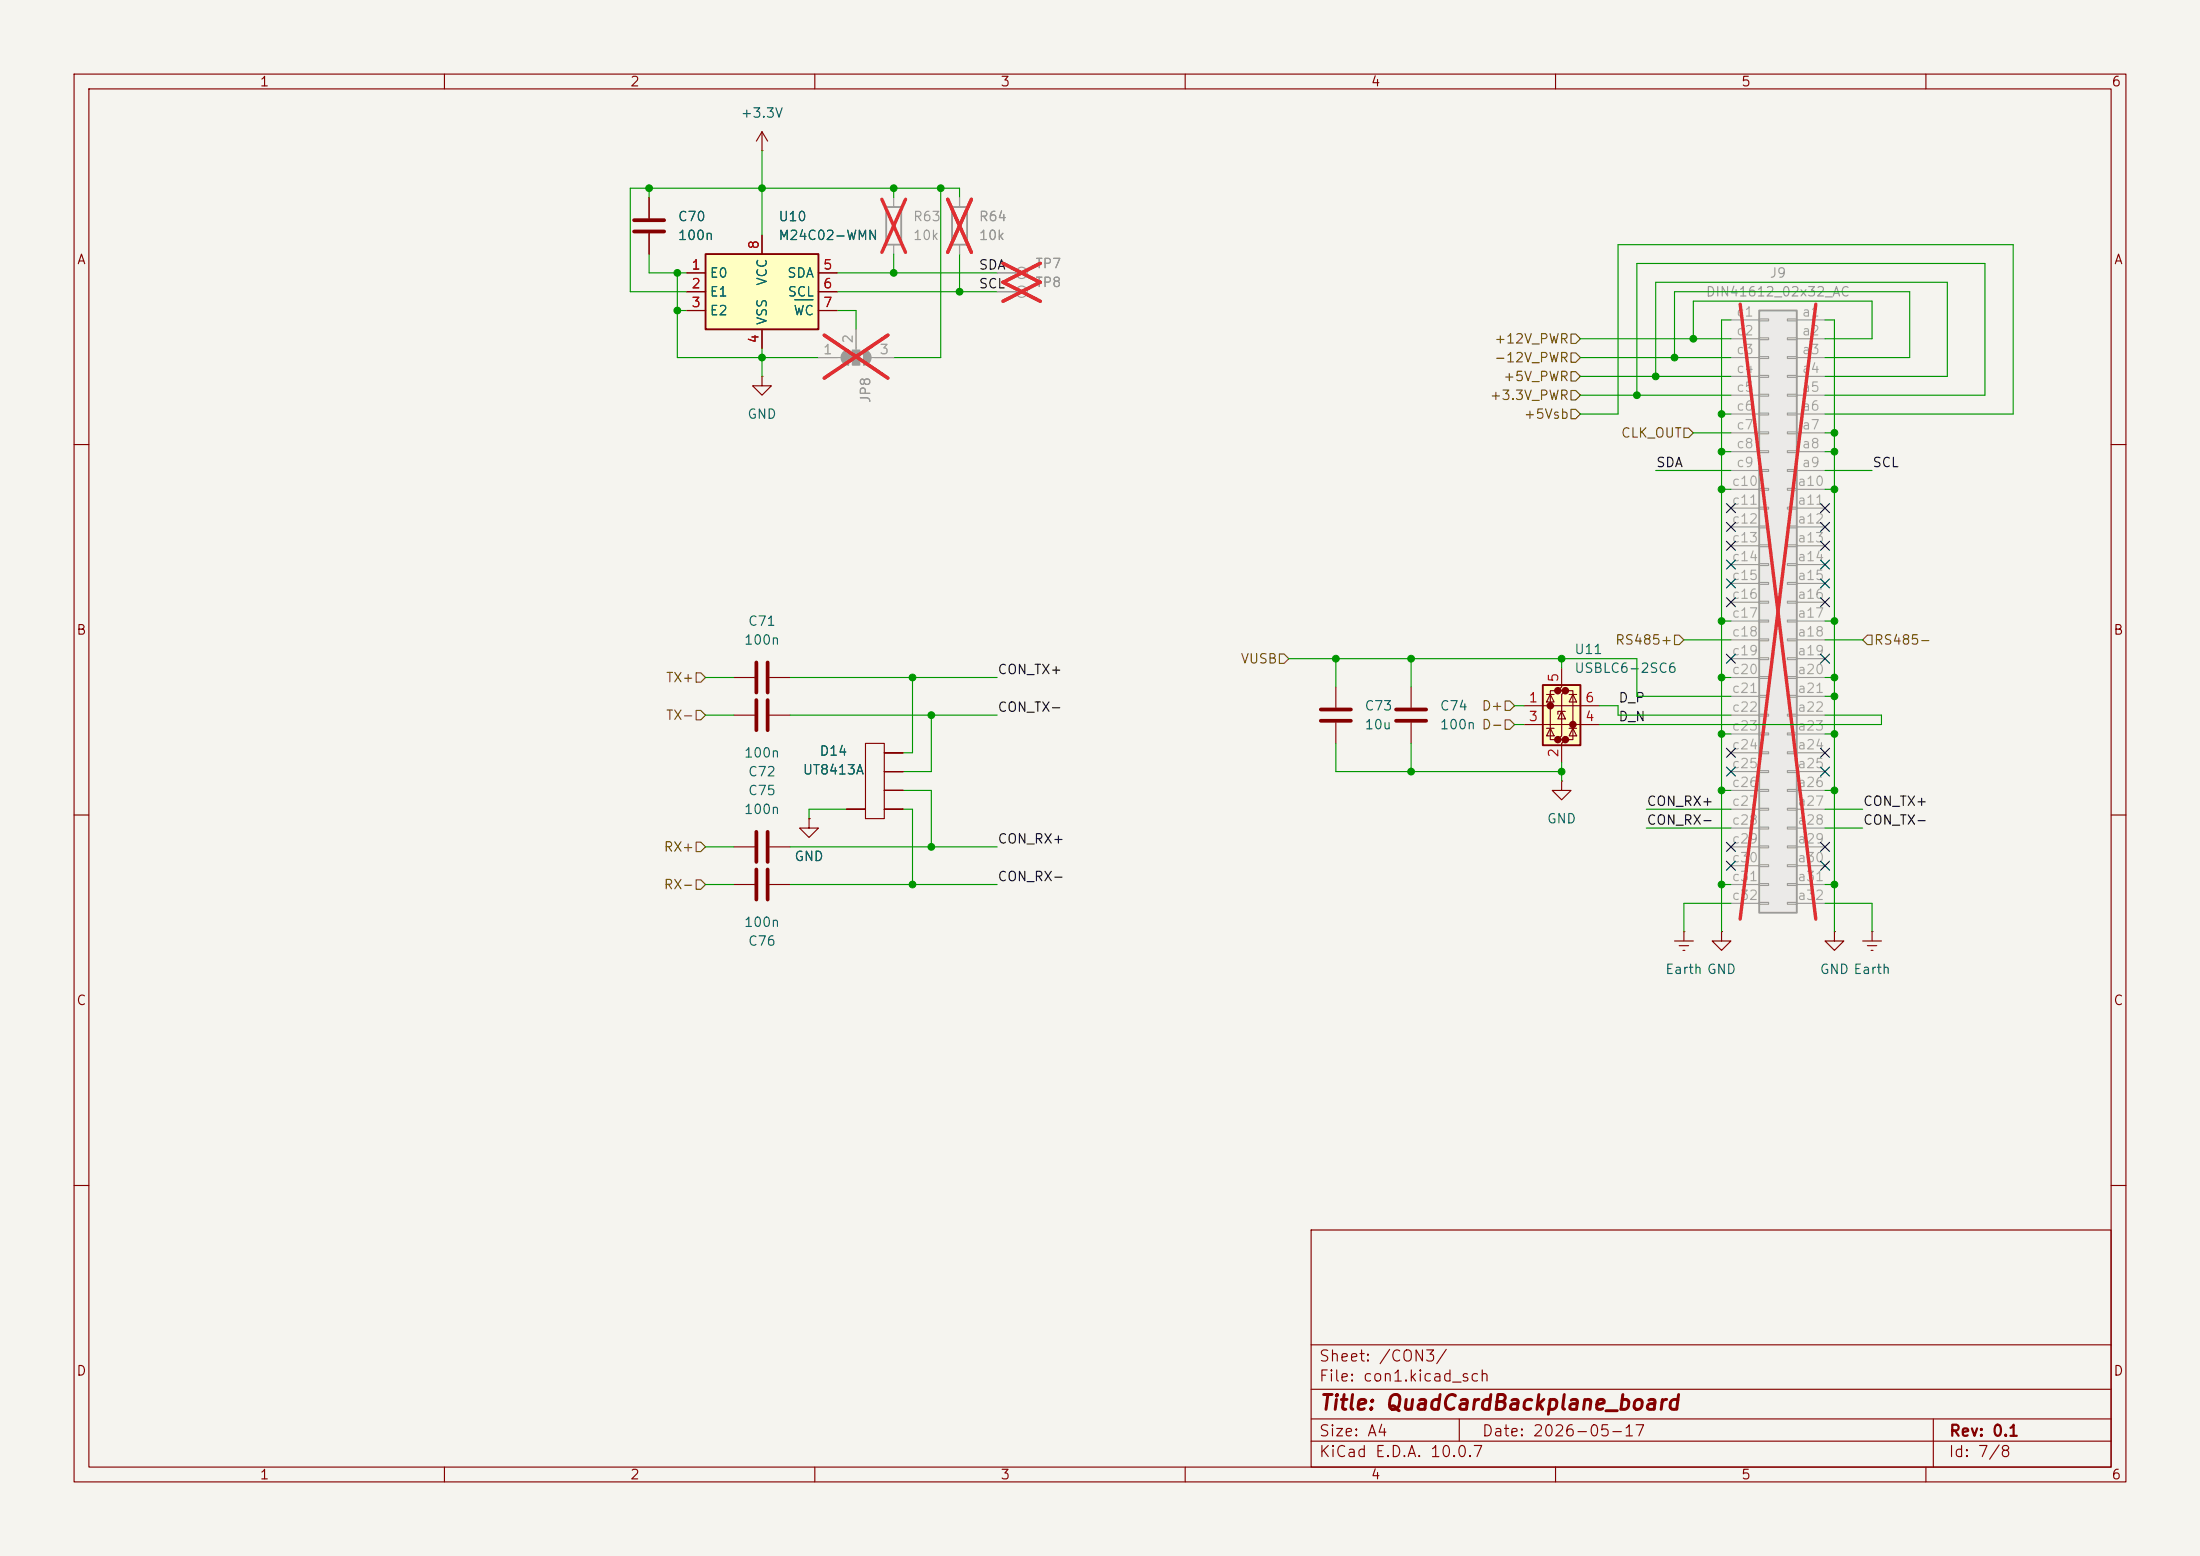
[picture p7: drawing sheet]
<svg xmlns="http://www.w3.org/2000/svg" width="297mm" height="210mm" viewBox="0 0 297 210" stroke-linecap="round" stroke-linejoin="round" font-family="sans-serif">
<path d="M0 0h297v210h-297z" fill="#f5f4ef" stroke="#f5f4ef" stroke-width=".14"/>
<g fill="none" stroke="#840000" stroke-width=".15">
<path d="M10 10h277v190h-277zM12 12h273v186h-273zM60 10v2M110 10v2M160 10v2M210 10v2M260 10v2M10 60h2M285 60h2M10 110h2M99.1 114.3h2.8M103.9 114.3h2.8"/>
<path d="M114.3 109.2h2.5M116.8 100.3h2.6v10.2h-2.6zM119.4 109.2h2.5M119.4 106.7h2.5M119.4 104.1h2.5M119.4 101.6h2.5M285 110h2M10 160h2M177 166h108v32h-108zM285 160h2M60 198v2M110 198v2"/>
<path d="M160 198v2M177 194.5h108M177 191.5h108M177 187.5h108M177 181.5h108M197 191.5v3M210 198v2M260 198v2M261 191.5v6.5"/>
</g>
<path d="M102.1 112.3v4M103.6 112.3v4" fill="none" stroke="#840000" stroke-width=".51"/>
<path d="M110.5 48.3h3M114.6 47.2v2.1M115.6 44.5v2.7M116.6 47.2v2.1M117.6 48.3h3" fill="none" stroke="#9c9b98" stroke-width=".15"/>
<g fill="#9c9b98" stroke="#9c9b98" stroke-width=".15">
<path d="M114.6 47.8h.5v1h-.5z"/>
<path d="M113.8 47.5l.4-.2 .4-.1v2.1a1.02 1.02 0 0 1-1-.7 1.02 1.02 0 0 1 .2-1.1z"/>
<path d="M115.1 47.2h1v2.1h-1z"/>
<path d="M116.6 47.2a1.02 1.02 0 0 1 1 1.1 1.02 1.02 0 0 1-1 1z"/>
</g>
<path d="M111.3 45.2l8.6 5.8M119.9 45.2l-8.6 5.8" fill="none" stroke="#e12e31" stroke-width=".46"/>
<path d="M208.3 92.5h5.1v8.1h-5.1z" fill="#ffffc2"/>
<g fill="#840000" stroke="#840000" stroke-width=".51">
<circle cx="209.3" cy="95.2" r=".25"/>
<circle cx="210.3" cy="93.2" r=".25"/>
<circle cx="210.3" cy="99.8" r=".25"/>
<circle cx="211.3" cy="93.2" r=".25"/>
<circle cx="211.3" cy="99.8" r=".25"/>
<circle cx="212.3" cy="97.8" r=".25"/>
</g>
<g fill="none" stroke="#840000" stroke-width=".15">
<path d="M205.7 95.3h10.2M205.7 97.8h10.2M208.8 98.3h1M208.8 93.7h1M209.3 93.7l.5 1h-1zM209.3 98.3l.5 1h-1zM210.3 93.2h-1v6.6h1M210.8 90.2v2.5l-.5 .5h1l-.5 .5v5.6l-.5 .5h1l-.5 .5v2.6M210.8 96l.5 1h-1zM211.3 96h-1v.4M211.3 93.2h1v6.6h-1M211.8 98.3h1.1"/>
<path d="M211.8 93.7h1.1M212.3 93.7l.6 1h-1.1zM212.3 98.3l.6 1h-1.1z"/>
</g>
<path d="M208.3 92.5h5.1v8.1h-5.1z" fill="none" stroke="#840000" stroke-width=".25"/>
<path d="M237.5 41.9h5.1v81.3h-5.1z" fill="#ebeae8"/>
<path d="M128.5 27.9h2.1v5.1h-2.1zM237.5 41.9h5.1v81.3h-5.1z" fill="none" stroke="#9c9b98" stroke-width=".25"/>
<g fill="none" stroke="#9c9b98" stroke-width=".15">
<path d="M129.5 26.7v1.2M129.5 33v1.3M233.7 43.2h3.8M233.7 45.7h3.8M233.7 48.3h3.8M233.7 50.8h3.8M233.7 53.3h3.8M233.7 55.9h3.8M233.7 58.4h3.8M237.5 43.1h1.3v.2h-1.3zM237.5 45.6h1.3v.2h-1.3zM237.5 48.1h1.3v.3h-1.3z"/>
<path d="M237.5 50.7h1.3v.2h-1.3zM237.5 53.2h1.3v.3h-1.3zM237.5 55.8h1.3v.2h-1.3zM237.5 58.3h1.3v.2h-1.3zM241.3 43.1h1.3v.2h-1.3zM241.3 45.6h1.3v.2h-1.3zM241.3 48.1h1.3v.3h-1.3zM241.3 50.7h1.3v.2h-1.3zM241.3 53.2h1.3v.3h-1.3zM241.3 55.8h1.3v.2h-1.3zM241.3 58.3h1.3v.2h-1.3zM242.6 43.2h3.8"/>
<path d="M242.6 45.7h3.8M242.6 48.3h3.8M242.6 50.8h3.8M242.6 53.3h3.8M242.6 55.9h3.8M242.6 58.4h3.8M233.7 61h3.8M233.7 63.5h3.8M233.7 66h3.8M233.7 68.6h3.8M233.7 71.1h3.8M233.7 73.7h3.8"/>
<path d="M233.7 76.2h3.8M233.7 78.7h3.8M237.5 60.8h1.3v.3h-1.3zM237.5 63.4h1.3v.2h-1.3zM237.5 65.9h1.3v.3h-1.3zM237.5 68.5h1.3v.2h-1.3zM237.5 71h1.3v.2h-1.3zM237.5 73.5h1.3v.3h-1.3zM237.5 76.1h1.3v.2h-1.3zM237.5 78.6h1.3v.3h-1.3zM241.3 60.8h1.3v.3h-1.3zM241.3 63.4h1.3v.2h-1.3z"/>
<path d="M241.3 65.9h1.3v.3h-1.3zM241.3 68.5h1.3v.2h-1.3zM241.3 71h1.3v.2h-1.3zM241.3 73.5h1.3v.3h-1.3zM241.3 76.1h1.3v.2h-1.3zM241.3 78.6h1.3v.3h-1.3zM242.6 61h3.8M242.6 63.5h3.8M242.6 66h3.8M242.6 68.6h3.8M242.6 71.1h3.8M242.6 73.7h3.8"/>
<path d="M242.6 76.2h3.8M242.6 78.7h3.8M233.7 81.3h3.8M233.7 83.8h3.8M233.7 86.4h3.8M233.7 88.9h3.8M233.7 91.4h3.8M233.7 94h3.8M233.7 96.5h3.8M233.7 99.1h3.8M237.5 81.2h1.3v.2h-1.3zM237.5 83.7h1.3v.2h-1.3z"/>
<path d="M237.5 86.2h1.3v.3h-1.3zM237.5 88.8h1.3v.2h-1.3zM237.5 91.3h1.3v.3h-1.3zM237.5 93.9h1.3v.2h-1.3zM237.5 96.4h1.3v.2h-1.3zM237.5 98.9h1.3v.3h-1.3zM241.3 81.2h1.3v.2h-1.3zM241.3 83.7h1.3v.2h-1.3zM241.3 86.2h1.3v.3h-1.3zM241.3 88.8h1.3v.2h-1.3zM241.3 91.3h1.3v.3h-1.3zM241.3 93.9h1.3v.2h-1.3z"/>
<path d="M241.3 96.4h1.3v.2h-1.3zM241.3 98.9h1.3v.3h-1.3zM242.6 81.3h3.8M242.6 83.8h3.8M242.6 86.4h3.8M242.6 88.9h3.8M242.6 91.4h3.8M242.6 94h3.8M242.6 96.5h3.8M242.6 99.1h3.8M233.7 101.6h3.8M233.7 104.1h3.8"/>
<path d="M233.7 106.7h3.8M233.7 109.2h3.8M233.7 111.8h3.8M233.7 114.3h3.8M233.7 116.8h3.8M233.7 119.4h3.8M237.5 101.5h1.3v.2h-1.3zM237.5 104h1.3v.3h-1.3zM237.5 106.6h1.3v.2h-1.3zM237.5 109.1h1.3v.2h-1.3zM237.5 111.6h1.3v.3h-1.3zM237.5 114.2h1.3v.2h-1.3z"/>
<path d="M237.5 116.7h1.3v.3h-1.3zM237.5 119.3h1.3v.2h-1.3zM241.3 101.5h1.3v.2h-1.3zM241.3 104h1.3v.3h-1.3zM241.3 106.6h1.3v.2h-1.3zM241.3 109.1h1.3v.2h-1.3zM241.3 111.6h1.3v.3h-1.3zM241.3 114.2h1.3v.2h-1.3zM241.3 116.7h1.3v.3h-1.3zM241.3 119.3h1.3v.2h-1.3zM242.6 101.6h3.8M242.6 104.1h3.8"/>
<path d="M242.6 106.7h3.8M242.6 109.2h3.8M242.6 111.8h3.8M242.6 114.3h3.8M242.6 116.8h3.8M242.6 119.4h3.8M233.7 121.9h3.8M237.5 121.8h1.3v.2h-1.3zM241.3 121.8h1.3v.2h-1.3zM242.6 121.9h3.8"/>
</g>
<path d="M127.9 26.9l3.2 7.2M131.1 26.9l-3.2 7.2M234.9 41.1l10.2 82.9M245.1 41.1l-10.2 82.9" fill="none" stroke="#e12e31" stroke-width=".46"/>
<path d="M85.6 31.2h4.1M85.6 29.7h4.1M102.1 89.4v4.1M102.1 94.5v4.1M103.6 89.4v4.1M103.6 94.5v4.1M178.3 95.8h4.1M178.3 97.3h4.1M102.1 117.3v4.1M103.6 117.3v4.1" fill="none" stroke="#840000" stroke-width=".51"/>
<g fill="none" stroke="#840000" stroke-width=".15">
<path d="M87.6 26.7v2.8M87.6 31.5v2.8M102.9 50.8v1.3h-1.3l1.3 1.2 1.2-1.2h-1.2M102.9 50.8h.1M99.1 91.4h2.8M99.1 96.5h2.8M103.9 91.4h2.8M103.9 96.5h2.8M180.3 92.7v2.8M180.3 97.5v2.8M99.1 119.4h2.8M103.9 119.4h2.8"/>
<path d="M109.2 110.5v1.3h-1.3l1.3 1.2 1.3-1.2h-1.3M109.2 110.5h.1M247.6 125.7v1.3h-1.2l1.2 1.3 1.3-1.3h-1.3M247.6 125.7h.1"/>
</g>
<path d="M95.2 34.3h15.3v10.2h-15.3z" fill="#ffffc2"/>
<path d="M95.2 34.3h15.3v10.2h-15.3z" fill="none" stroke="#840000" stroke-width=".25"/>
<g fill="none" stroke="#840000" stroke-width=".15">
<path d="M102.9 17.8v2.5M102.9 17.8l-.8 1.3M102.9 17.8l.7 1.3M87.6 26.7v2.8M87.6 31.5v2.8M92.7 36.8h2.5M92.7 39.4h2.5M102.9 20.3h.1M102.9 31.8v2.5M110.5 36.8h2.5M110.5 39.4h2.5M92.7 41.9h2.5"/>
<path d="M102.9 44.5v2.5M110.5 41.9h2.5M190.5 92.7v2.8M190.5 97.5v2.8M109.2 110.5h.1M114.3 109.2h2.5M119.4 109.2h2.5M119.4 106.7h2.5M119.4 104.1h2.5M119.4 101.6h2.5M210.8 105.4v1.3h-1.3l1.3 1.3 1.3-1.3h-1.3M210.8 105.4h.1"/>
<path d="M226.1 127h2.5M226.7 127.6h1.3M227.2 128.3h.3M227.3 125.7h.1M227.3 125.7v1.3M232.4 125.7v1.3h1.3l-1.3 1.3-1.3-1.3h1.3M232.4 125.7h.1M251.5 127h2.5M252.1 127.6h1.3M252.6 128.3h.3M252.7 125.7h.1M252.7 125.7v1.3"/>
</g>
<path d="M107.3 40.5h2.5" fill="none" stroke="#006464" stroke-width=".15"/>
<g fill="none" stroke="#9c9b98" stroke-width=".15">
<path d="M120.6 26.7v1.2M120.6 33v1.3M129.5 26.7v1.2M129.5 33v1.3M134.6 39.4h2.6M134.6 36.8h2.6M110.5 48.3h2.5M115.6 44.5v2.5M118.1 48.3h2.5"/>
<circle cx="137.9" cy="39.4" r=".76"/>
<circle cx="137.9" cy="36.8" r=".76"/>
</g>
<path d="M119 26.9l3.3 7.2M122.3 26.9l-3.3 7.2M127.9 26.9l3.2 7.2M131.1 26.9l-3.2 7.2M135.4 38.1l5 2.6M135.4 35.5l5 2.6M140.4 38.1l-5 2.6M140.4 35.5l-5 2.6M111.3 45.2l8.6 5.8M119.9 45.2l-8.6 5.8" fill="none" stroke="#e12e31" stroke-width=".46"/>
<path d="M119.6 27.9h2.1v5.1h-2.1z" fill="none" stroke="#9c9b98" stroke-width=".25"/>
<path d="M188.5 97.3h4M188.5 95.8h4" fill="none" stroke="#840000" stroke-width=".51"/>
<g fill="none" stroke="#725600" stroke-width=".15">
<path d="M212.1 52.7h.6l.7 .6-.7 .7h-.6zM212.1 55.2h.6l.7 .7-.7 .6h-.6zM212.1 47.6h.6l.7 .7-.7 .6h-.6zM212.1 50.2h.6l.7 .6-.7 .6h-.6zM212.1 45.1h.6l.7 .6-.7 .7h-.6zM227.3 57.8h.7l.6 .6-.6 .7h-.7zM94 95.9h.6l.6 .6-.6 .7h-.6zM94 90.8h.6l.6 .6-.6 .7h-.6zM172.7 88.3h.7l.6 .6-.6 .6h-.7zM203.2 97.2h.6l.7 .6-.7 .6h-.6zM203.2 94.6h.6l.7 .7-.7 .6h-.6zM226.1 85.7h.6l.6 .7-.6 .6h-.6z"/>
<path d="M252.1 85.7h.6v1.3h-.6l-.6-.6zM94 118.7h.6l.6 .7-.6 .6h-.6zM94 113.7h.6l.6 .6-.6 .6h-.6z"/>
</g>
<g fill="none" stroke="#009600" stroke-width=".15">
<path d="M87.6 25.4v1.3M87.6 34.3v2.5h5.1M91.4 36.8v11.5h19.1M102.9 20.3v11.5M113 36.8h21.6M113 39.4h21.6M120.6 25.4v1.3M120.6 34.3v2.5M127 25.4v22.9h-6.4M129.5 26.7v-1.3h-44.4v14h7.6M129.5 34.3v5.1M91.4 41.9h1.3"/>
<path d="M102.9 47v3.8M113 41.9h2.6v2.6M213.4 55.9h5v-22.9h53.4v22.9h-25.4M213.4 48.3h20.3M213.4 45.7h20.3M213.4 50.8h20.3M213.4 53.3h20.3M221 53.3v-17.7h47v17.7h-21.6M223.5 50.8v-12.7h39.4v12.7h-16.5M226.1 48.3v-8.9h31.7v8.9h-11.4M228.6 45.7v-5.1h24.1v5.1h-6.3M228.6 58.4h5.1"/>
<path d="M232.4 55.9h1.3M233.7 43.2h-1.3v82.5M246.4 43.2h1.2v82.5M246.4 58.4h1.2M223.5 63.5h10.2M232.4 61h1.3M232.4 66h1.3M246.4 61h1.2M246.4 63.5h6.3M246.4 66h1.2M95.2 91.4h3.9M95.2 96.5h3.9"/>
<path d="M106.7 91.4h27.9M106.7 96.5h27.9M123.2 91.4v10.2h-1.3M125.7 96.5v7.6h-3.8M174 88.9h47v5.1h12.7M180.3 88.9v3.8M190.5 88.9v3.8M204.5 97.8h1.2M204.5 95.3h1.2M210.8 88.9v1.3M215.9 95.3h2.5v1.2h15.3M227.3 86.4h6.4"/>
<path d="M232.4 99.1h1.3M232.4 91.4h1.3M232.4 83.8h1.3M246.4 99.1h1.2M246.4 96.5h7.6v1.3h-38.1M246.4 91.4h1.2M246.4 94h1.2M246.4 86.4h5.1M246.4 83.8h1.2M95.2 119.4h3.9M95.2 114.3h3.9M106.7 119.4h27.9"/>
<path d="M106.7 114.3h27.9M114.3 109.2h-5.1v1.3M121.9 106.7h3.8v7.6M121.9 109.2h1.3v10.2M180.3 100.3v3.8h30.5M190.5 100.3v3.8M210.8 102.9v2.5M222.2 111.8h11.5M222.2 109.2h11.5M232.4 106.7h1.3M232.4 119.4h1.3M246.4 106.7h1.2"/>
<path d="M246.4 119.4h1.2M246.4 111.8h5.1M246.4 109.2h5.1M233.7 121.9h-6.4v3.8M246.4 121.9h6.3v3.8"/>
</g>
<g fill="none" stroke="#000084" stroke-width=".15">
<path d="M233.1 73.1l1.2 1.2M233.1 68l1.2 1.2M233.1 75.6l1.2 1.2M233.1 78.1l1.2 1.2M233.1 70.5l1.2 1.2M234.3 73.1l-1.2 1.2M234.3 68l-1.2 1.2M234.3 75.6l-1.2 1.2M234.3 78.1l-1.2 1.2M234.3 70.5l-1.2 1.2M245.8 78.1l1.2 1.2M245.8 73.1l1.2 1.2"/>
<path d="M245.8 70.5l1.2 1.2M245.8 75.6l1.2 1.2M245.8 68l1.2 1.2M247 75.6l-1.2 1.2M247 78.1l-1.2 1.2M247 73.1l-1.2 1.2M247 70.5l-1.2 1.2M247 68l-1.2 1.2M233.1 88.3l1.2 1.2M233.1 80.7l1.2 1.2M234.3 88.3l-1.2 1.2M234.3 80.7l-1.2 1.2"/>
<path d="M245.8 88.3l1.2 1.2M245.8 80.7l1.2 1.2M247 88.3l-1.2 1.2M247 80.7l-1.2 1.2M233.1 116.2l1.2 1.2M233.1 101l1.2 1.2M233.1 113.7l1.2 1.2M233.1 103.5l1.2 1.2M234.3 116.2l-1.2 1.2M234.3 113.7l-1.2 1.2M234.3 101l-1.2 1.2M234.3 103.5l-1.2 1.2"/>
<path d="M245.8 116.2l1.2 1.2M245.8 113.7l1.2 1.2M245.8 101l1.2 1.2M245.8 103.5l1.2 1.2M247 116.2l-1.2 1.2M247 103.5l-1.2 1.2M247 113.7l-1.2 1.2M247 101l-1.2 1.2"/>
</g>
<g fill="#009600" stroke="#009600" stroke-width=".14">
<circle cx="247.6" cy="61" r=".46"/>
<circle cx="247.6" cy="66" r=".46"/>
<circle cx="232.4" cy="55.9" r=".46"/>
<circle cx="232.4" cy="61" r=".46"/>
<circle cx="232.4" cy="66" r=".46"/>
<circle cx="120.6" cy="25.4" r=".46"/>
<circle cx="127" cy="25.4" r=".46"/>
<circle cx="102.9" cy="25.4" r=".46"/>
<circle cx="87.6" cy="25.4" r=".46"/>
<circle cx="129.5" cy="39.4" r=".46"/>
<circle cx="120.6" cy="36.8" r=".46"/>
<circle cx="91.4" cy="36.8" r=".46"/>
<circle cx="247.6" cy="99.1" r=".46"/>
<circle cx="247.6" cy="106.7" r=".46"/>
<circle cx="247.6" cy="119.4" r=".46"/>
<circle cx="232.4" cy="106.7" r=".46"/>
<circle cx="232.4" cy="119.4" r=".46"/>
<circle cx="180.3" cy="88.9" r=".46"/>
<circle cx="190.5" cy="88.9" r=".46"/>
<circle cx="123.2" cy="91.4" r=".46"/>
<circle cx="210.8" cy="88.9" r=".46"/>
<circle cx="125.7" cy="114.3" r=".46"/>
<circle cx="190.5" cy="104.1" r=".46"/>
<circle cx="210.8" cy="104.1" r=".46"/>
<circle cx="125.7" cy="96.5" r=".46"/>
<circle cx="232.4" cy="99.1" r=".46"/>
<circle cx="232.4" cy="91.4" r=".46"/>
<circle cx="247.6" cy="91.4" r=".46"/>
<circle cx="247.6" cy="94" r=".46"/>
<circle cx="247.6" cy="83.8" r=".46"/>
<circle cx="232.4" cy="83.8" r=".46"/>
<circle cx="247.6" cy="58.4" r=".46"/>
<circle cx="228.6" cy="45.7" r=".46"/>
<circle cx="123.2" cy="119.4" r=".46"/>
<circle cx="91.4" cy="41.9" r=".46"/>
<circle cx="102.9" cy="48.3" r=".46"/>
<circle cx="226.1" cy="48.3" r=".46"/>
<circle cx="223.5" cy="50.8" r=".46"/>
<circle cx="221" cy="53.3" r=".46"/>
</g>
<text font-size="2" fill="#840000" x="178" y="190.8">Title: QuadCardBackplane_board</text>
<g font-size="1.5" fill="#840000">
<text x="178" y="184.1">Sheet: /CON3/</text>
<text x="178" y="186.8">File: con1.kicad_sch</text>
<text x="178" y="197">KiCad E.D.A. 10.0.7</text>
<text x="178" y="194.2">Size: A4</text>
<text x="200" y="194.2">Date: 2026-05-17</text>
<text x="263" y="197">Id: 7/8</text>
<text x="263" y="194.2">Rev: 0.1</text>
</g>
<g font-size="1.3" fill="#840000">
<text x="35" y="12">1</text>
<text x="85" y="12">2</text>
<text x="135" y="12">3</text>
<text x="185" y="12">4</text>
<text x="235" y="12">5</text>
<text x="285" y="12">6</text>
<text x="10.3" y="36">A</text>
<text x="285.3" y="36">A</text>
<text x="10.2" y="86">B</text>
<text x="285.2" y="86">B</text>
<text x="10.2" y="136">C</text>
<text x="285.2" y="136">C</text>
<text x="10.2" y="186">D</text>
<text x="285.2" y="186">D</text>
<text x="35" y="200">1</text>
<text x="85" y="200">2</text>
<text x="135" y="200">3</text>
<text x="185" y="200">4</text>
<text x="235" y="200">5</text>
<text x="285" y="200">6</text>
</g>
<g font-size="1.3" fill="#006464">
<text x="99.9" y="16.2">+3.3V</text>
<text x="91.4" y="30.2">C70</text>
<text x="91.4" y="32.7">100n</text>
<text x="105" y="30.2">U10</text>
<text x="105" y="32.7">M24C02-WMN</text>
<text x="95.7" y="37.8">E0</text>
<text x="95.7" y="40.3">E1</text>
<text x="103.8" y="38.7" transform="rotate(-90 103.8 38.7)">VCC</text>
<text x="106.2" y="37.8">SDA</text>
<text x="106.2" y="40.3">SCL</text>
<text x="95.7" y="42.9">E2</text>
<text x="103.8" y="44" transform="rotate(-90 103.8 44)">VSS</text>
<text x="107" y="42.9">WC</text>
<text x="100.8" y="56.8">GND</text>
<text x="100.4" y="87.3">100n</text>
<text x="100.9" y="84.8">C71</text>
<text x="212.5" y="88.6">U11</text>
<text x="212.5" y="91.1">USBLC6-2SC6</text>
<text x="184.1" y="96.2">C73</text>
<text x="184.1" y="98.8">10u</text>
<text x="194.3" y="96.2">C74</text>
<text x="194.3" y="98.8">100n D-</text>
<text x="100.4" y="102.6">100n</text>
<text x="100.9" y="107.6">C75</text>
<text x="100.9" y="105.1">C72</text>
<text x="108.3" y="104.8">UT8413A</text>
<text x="110.6" y="102.3">D14</text>
<text x="100.4" y="110.2">100n</text>
<text x="208.8" y="111.5">GND</text>
<text x="107.2" y="116.5">GND</text>
<text x="100.4" y="125.4">100n</text>
<text x="100.9" y="128">C76</text>
<text x="224.7" y="131.8">Earth GND</text>
<text x="245.6" y="131.8">GND Earth</text>
</g>
<g font-size="1.3" fill="#a90000">
<text x="102.7" y="33.8" transform="rotate(-90 102.7 33.8)">8</text>
<text x="93.2" y="36.7">1</text>
<text x="93.2" y="39.2">2</text>
<text x="93.2" y="41.8">3</text>
<text x="111" y="36.7">5</text>
<text x="111" y="39.2">6</text>
<text x="111" y="41.8">7</text>
<text x="102.7" y="46.5" transform="rotate(-90 102.7 46.5)">4</text>
<text x="206.3" y="95.1">1</text>
<text x="210.7" y="92.2" transform="rotate(-90 210.7 92.2)">5</text>
<text x="213.9" y="95.1">6</text>
<text x="206.3" y="97.7">3</text>
<text x="213.9" y="97.7">4</text>
<text x="210.7" y="102.3" transform="rotate(-90 210.7 102.3)">2</text>
</g>
<g font-size="1.3" fill="#939391">
<text x="123.2" y="30.2">R63</text>
<text x="123.2" y="32.7">10k</text>
<text x="132.1" y="30.2">R64</text>
<text x="132.1" y="32.7">10k</text>
<text x="139.7" y="39.1">TP8</text>
<text x="139.7" y="36.5">TP7</text>
<text x="230.2" y="40.3">DIN41612_02x32_AC</text>
<text x="238.8" y="37.8">J9</text>
<text x="117.8" y="54.5" transform="rotate(-90 117.8 54.5)">JP8</text>
</g>
<g font-size="1.3" fill="#0f0f0f">
<text x="132.1" y="36.7">SDA</text>
<text x="132.1" y="39.2">SCL</text>
<text x="223.5" y="63.4">SDA</text>
<text x="252.7" y="63.4">SCL</text>
<text x="134.6" y="91.3">CON_TX+</text>
<text x="218.4" y="95.1">D_P</text>
<text x="134.6" y="96.4">CON_TX-</text>
<text x="218.4" y="97.7">D_N</text>
<text x="222.2" y="111.6">CON_RX-</text>
<text x="222.2" y="109.1">CON_RX+</text>
<text x="251.4" y="111.6">CON_TX-</text>
<text x="251.4" y="109.1">CON_TX+</text>
<text x="134.6" y="119.3">CON_RX-</text>
<text x="134.6" y="114.2">CON_RX+</text>
</g>
<g font-size="1.3" fill="#a5a4a2">
<text x="115.4" y="46.5" transform="rotate(-90 115.4 46.5)">2</text>
<text x="234.3" y="43">c1</text>
<text x="234.3" y="45.6">c2</text>
<text x="243.2" y="43">a1</text>
<text x="243.2" y="45.6">a2</text>
<text x="111" y="48.1">1</text>
<text x="118.6" y="48.1">3</text>
<text x="234.3" y="48.1">c3</text>
<text x="234.3" y="50.7">c4</text>
<text x="234.3" y="53.2">c5</text>
<text x="243.2" y="48.1">a3</text>
<text x="243.2" y="50.7">a4</text>
<text x="243.2" y="53.2">a5</text>
<text x="234.3" y="55.7">c6</text>
<text x="234.3" y="58.3">c7</text>
<text x="243.2" y="55.7">a6</text>
<text x="243.2" y="58.3">a7</text>
<text x="233.7" y="65.9">c10</text>
<text x="234.3" y="60.8">c8</text>
<text x="234.3" y="63.4">c9</text>
<text x="242.6" y="65.9">a10</text>
<text x="243.2" y="60.8">a8</text>
<text x="243.2" y="63.4">a9</text>
<text x="233.7" y="68.4">c11</text>
<text x="233.7" y="71">c12</text>
<text x="242.6" y="68.4">a11</text>
<text x="242.6" y="71">a12</text>
<text x="233.7" y="73.5">c13</text>
<text x="233.7" y="76.1">c14</text>
<text x="242.6" y="73.5">a13</text>
<text x="242.6" y="76.1">a14</text>
<text x="233.7" y="78.6">c15</text>
<text x="233.7" y="81.1">c16</text>
<text x="233.7" y="83.7">c17</text>
<text x="242.6" y="78.6">a15</text>
<text x="242.6" y="81.1">a16</text>
<text x="242.6" y="83.7">a17</text>
<text x="233.7" y="86.2">c18</text>
<text x="233.7" y="88.8">c19</text>
<text x="242.6" y="86.2">a18</text>
<text x="242.6" y="88.8">a19</text>
<text x="233.7" y="91.3">c20</text>
<text x="233.7" y="93.8">c21</text>
<text x="242.6" y="91.3">a20</text>
<text x="242.6" y="93.8">a21</text>
<text x="233.7" y="96.4">c22</text>
<text x="233.7" y="98.9">c23</text>
<text x="233.7" y="101.5">c24</text>
<text x="242.6" y="96.4">a22</text>
<text x="242.6" y="98.9">a23</text>
<text x="242.6" y="101.5">a24</text>
<text x="233.7" y="104">c25</text>
<text x="233.7" y="106.5">c26</text>
<text x="242.6" y="104">a25</text>
<text x="242.6" y="106.5">a26</text>
<text x="233.7" y="109.1">c27</text>
<text x="233.7" y="111.6">c28</text>
<text x="242.6" y="109.1">a27</text>
<text x="242.6" y="111.6">a28</text>
<text x="233.7" y="114.2">c29</text>
<text x="233.7" y="116.7">c30</text>
<text x="233.7" y="119.2">c31</text>
<text x="242.6" y="114.2">a29</text>
<text x="242.6" y="116.7">a30</text>
<text x="242.6" y="119.2">a31</text>
<text x="233.7" y="121.8">c32</text>
<text x="242.6" y="121.8">a32</text>
</g>
<g font-size="1.3" fill="#725600">
<text x="201.6" y="46.7">+12V_PWR</text>
<text x="201.6" y="49.2">-12V_PWR</text>
<text x="202.8" y="51.8">+5V_PWR</text>
<text x="201" y="54.3">+3.3V_PWR</text>
<text x="205.6" y="56.8">+5Vsb</text>
<text x="218.7" y="59.4">CLK_OUT</text>
<text x="167.4" y="89.9">VUSB</text>
<text x="218" y="87.3">RS485+</text>
<text x="252.9" y="87.3">RS485-</text>
<text x="89.8" y="92.4">TX+</text>
<text x="89.8" y="97.5">TX-</text>
<text x="199.9" y="96.2">D+</text>
<text x="89.5" y="115.3">RX+</text>
<text x="89.5" y="120.3">RX-</text>
</g>
</svg>
